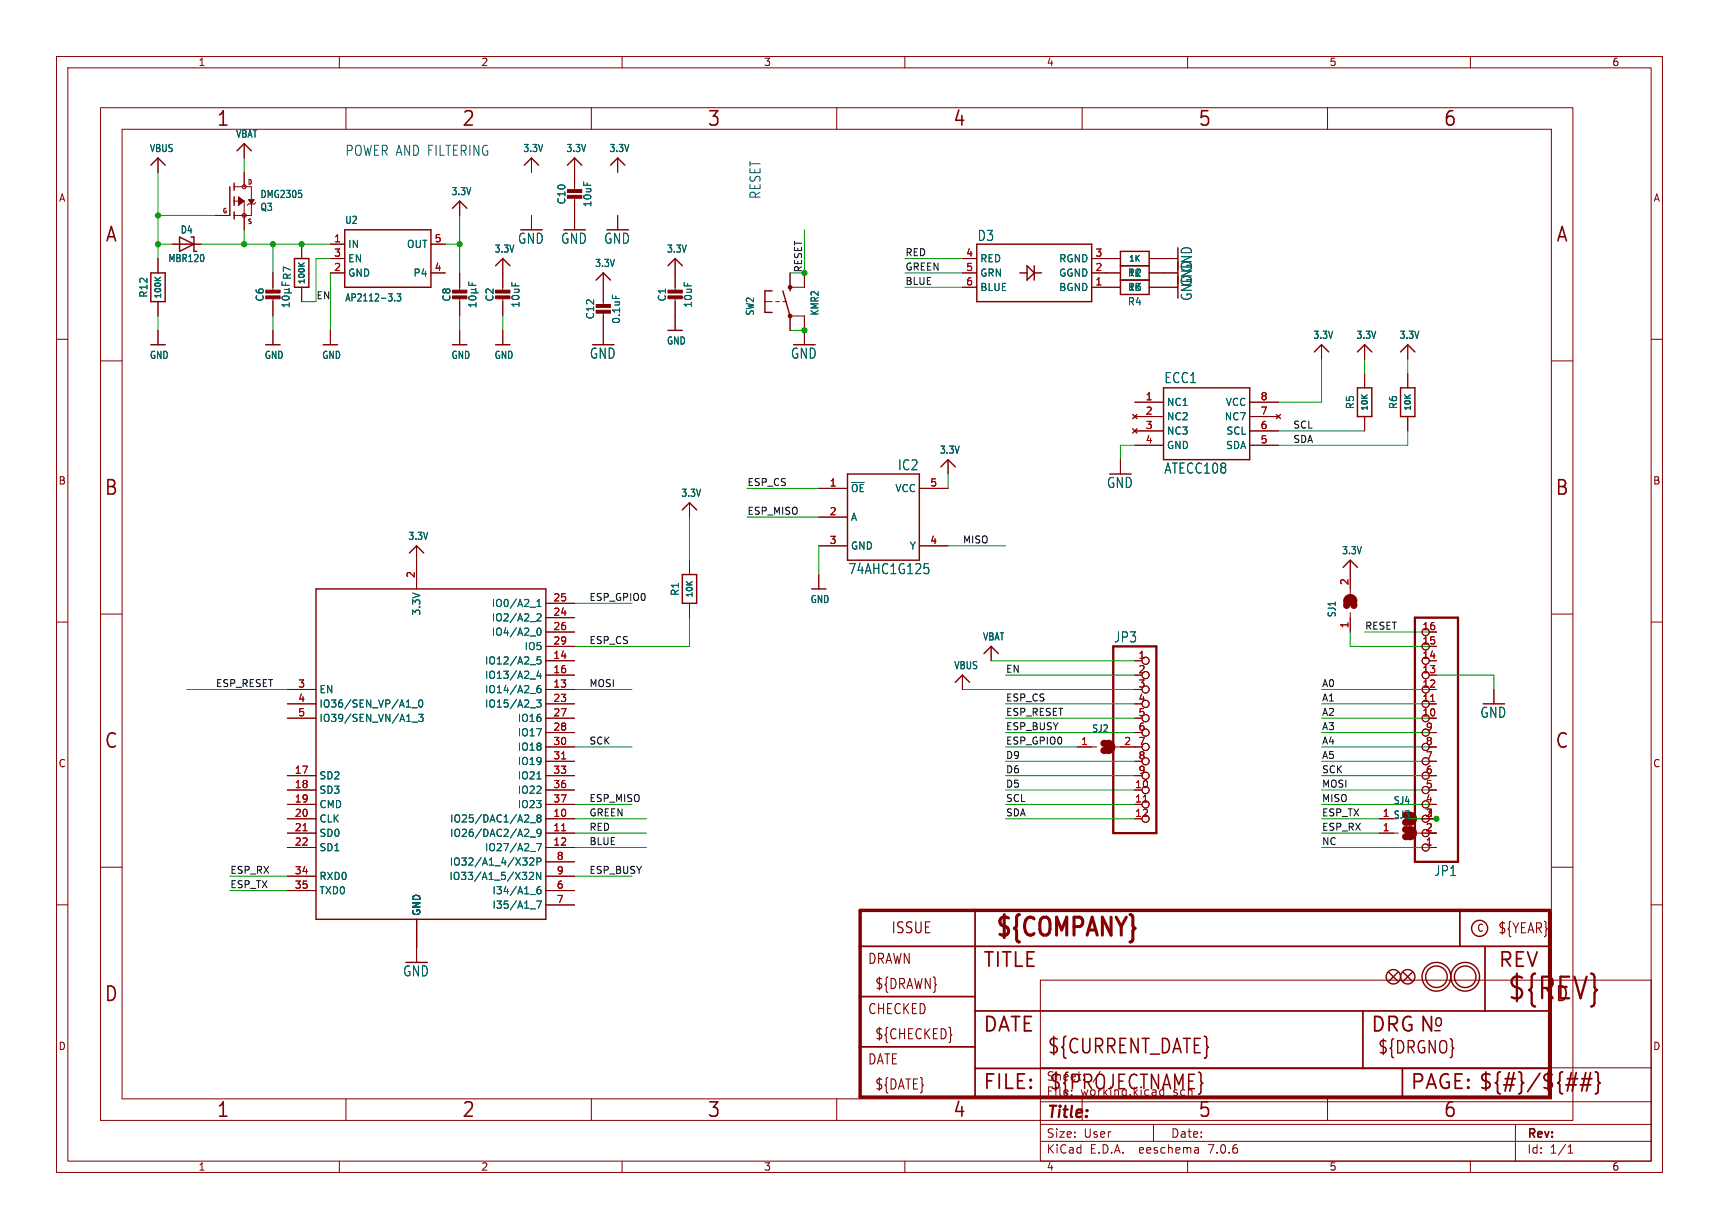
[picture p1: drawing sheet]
<svg xmlns="http://www.w3.org/2000/svg" width="304mm" height="217mm" viewBox="0 0 304 217" stroke-linecap="round" stroke-linejoin="round" font-family="sans-serif">
<g fill="none" stroke="#840000" stroke-width=".18">
<path d="M10 10h284v197.3h-284zM12 12h280v193.3h-280zM17.8 19h260.3v179.1h-260.3zM60 10v2M61.2 19v3.9M104.6 19v3.9M110 10v2M148 19v3.9M160 10v2M191.3 19v3.9M210 10v2M234.7 19v3.9"/>
<path d="M260 10v2M21.6 22.9h252.7v171.4h-252.7zM27.9 27.9v2.6M38.1 38.1h2.5M41.4 33h3v5.1h-3M41.4 35.6h1.8v5M43.2 25.4v2.5M43.2 30.5v2.5M45.2 35.8l-.2 .3h-1.1l-.2 .2M81.3 35.6v2.5M94 27.9v2.6M94 38.1v2.5"/>
<path d="M101.6 27.9v5.9M101.6 34.8v5.8M109.2 27.9v2.6M109.2 38.1v2.5M10 60h2M27.9 45.7v2.6M27.9 53.3v2.6M27.9 58.4v2.6M30.5 43.2h5.1M48.3 48.3v3.3M48.3 52.6v3.3M48.3 58.4v2.6"/>
<path d="M53.3 43.2v2.5M53.3 50.8v2.5M58.4 43.2h2.6M58.4 45.7h2.6M58.4 48.3h2.6M58.4 58.4v2.6M76.2 43.2h2.5M76.2 48.3h2.5M81.3 48.3v3.3M81.3 52.6v3.3M81.3 58.4v2.6M88.9 45.7v5.9"/>
<path d="M88.9 52.6v3.3M88.9 58.4v2.6M106.7 48.3v5.8M106.7 55.1v5.9M119.4 45.7v5.9M119.4 52.6v5.8M135.3 53.3h1.2M137.2 53.3h.6M138.4 53.3h.7M139.7 48.3v2.5h2.5v-2.5M139.7 58.4v-2.5h2.5v5.1M170.2 45.7h2.5"/>
<path d="M170.2 50.8h2.5M170.2 48.3h2.5M193 45.7h5.1M193 50.8h5.1M193 48.3h5.1M203.2 45.7h5.1M203.2 50.8h5.1M203.2 48.3h5.1M292 60h2M17.8 63.8h3.8M200.3 73.3l.7 .7M200.3 75.8l.7 .8"/>
<path d="M200.7 71.1h5M200.7 73.7h5M200.7 76.2h5M200.7 78.7h5M201 73.3l-.7 .7M201 75.8l-.7 .8M221 71.1h5.1M221 73.7h5.1M221 76.2h5.1M221 78.7h5.1M225.7 73.3l.7 .7M226.4 73.3l-.7 .7"/>
<path d="M233.7 61v2.5M241.3 61v2.5M241.3 66v2.6M241.3 73.7v2.5M248.9 61v2.5M248.9 66v2.6M248.9 73.7v2.5M274.3 63.8h3.8M73.7 96.5v7.6M121.9 88.9v2.5M121.9 99.1v2.5M144.8 86.4h5.1"/>
<path d="M144.8 91.4h5.1M144.8 96.5h5.1M162.6 86.4h5M162.6 96.5h5M167.6 81.3v2.5M198.1 81.3v2.5M238.8 99.1v5.9M10 110h2M17.8 108.6h3.8M96.5 116.8h5.1M96.5 119.4h5.1M96.5 109.2h5.1"/>
<path d="M96.5 106.7h5.1M96.5 111.8h5.1M96.5 114.3h5.1M121.9 106.7v2.5M144.8 101.6v2.5M170.2 119.4v2.5M175.3 114.3v2.5M200.7 116.8h1.2M238.8 108.3v3.5M252.7 116.8h1.3M252.7 119.4h1.3M252.7 111.8h1.3"/>
<path d="M252.7 114.3h1.3M274.3 108.6h3.8M292 110h2M50.8 121.9h5.1M50.8 137.2h5.1M50.8 139.7h5.1M50.8 124.5h5.1M50.8 127h5.1M96.5 121.9h5.1M96.5 137.2h5.1M96.5 139.7h5.1M96.5 124.5h5.1"/>
<path d="M96.5 127h5.1M96.5 129.5h5.1M96.5 132.1h5.1M96.5 134.6h5.1M190.5 132.1h3.4M197.2 132.1h4.7M200.7 121.9h1.2M200.7 137.2h1.2M200.7 127h1.2M200.7 129.5h1.2M200.7 134.6h1.2M252.7 121.9h1.3"/>
<path d="M252.7 137.2h1.3M252.7 139.7h1.3M252.7 124.5h1.3M252.7 127h1.3M252.7 129.5h1.3M252.7 132.1h1.3M252.7 134.6h1.3M264.2 121.9v2.6M10 160h2M17.8 153.4h3.8M50.8 144.8h5.1M50.8 147.3h5.1"/>
<path d="M50.8 149.9h5.1M50.8 142.2h5.1M50.8 154.9h5.1M50.8 157.5h5.1M96.5 144.8h5.1M96.5 147.3h5.1M96.5 149.9h5.1M96.5 142.2h5.1M96.5 154.9h5.1M96.5 157.5h5.1M96.5 152.4h5.1M243.8 144.8h2.6"/>
<path d="M243.8 147.3h3.5M250.6 144.8h3.4M250.6 147.3h3.4M252.7 149.9h1.3M252.7 142.2h1.3M274.3 153.4h3.8M292 160h2M73.7 162.6v7.6M96.5 160h5.1M184 173.3h108v32h-108zM61.2 194.3v3.8M104.6 194.3v3.8"/>
<path d="M148 194.3v3.8M184 198.8h108M184 194.8h108M184 188.8h108M191.3 194.3v3.8M204 198.8v3M234.7 194.3v3.8M268 198.8v6.5M60 205.3v2M110 205.3v2M160 205.3v2M184 201.8h108"/>
<path d="M210 205.3v2M211.8 203l.1 .9M211.9 203.8l-.1 .1M211.9 203.3h-.1M260 205.3v2M277.3 203.9h.8M277.3 202.8l.4-.4v1.5"/>
<circle cx="43.2" cy="38.1" r=".36"/>
<circle cx="43.2" cy="33" r=".36"/>
<circle cx="202.6" cy="119.4" r=".63"/>
<circle cx="202.6" cy="116.8" r=".63"/>
<circle cx="252.1" cy="116.8" r=".63"/>
<circle cx="252.1" cy="114.3" r=".63"/>
<circle cx="252.1" cy="119.4" r=".63"/>
<circle cx="252.1" cy="111.8" r=".63"/>
<circle cx="202.6" cy="124.5" r=".63"/>
<circle cx="202.6" cy="121.9" r=".63"/>
<circle cx="202.6" cy="132.1" r=".63"/>
<circle cx="202.6" cy="129.5" r=".63"/>
<circle cx="202.6" cy="127" r=".63"/>
<circle cx="202.6" cy="137.2" r=".63"/>
<circle cx="202.6" cy="139.7" r=".63"/>
<circle cx="202.6" cy="134.6" r=".63"/>
<circle cx="252.1" cy="121.9" r=".63"/>
<circle cx="252.1" cy="127" r=".63"/>
<circle cx="252.1" cy="132.1" r=".63"/>
<circle cx="252.1" cy="129.5" r=".63"/>
<circle cx="252.1" cy="124.5" r=".63"/>
<circle cx="252.1" cy="139.7" r=".63"/>
<circle cx="252.1" cy="137.2" r=".63"/>
<circle cx="252.1" cy="134.6" r=".63"/>
<circle cx="202.6" cy="144.8" r=".63"/>
<circle cx="202.6" cy="142.2" r=".63"/>
<circle cx="252.1" cy="149.9" r=".63"/>
<circle cx="252.1" cy="142.2" r=".63"/>
<circle cx="252.1" cy="147.3" r=".63"/>
<circle cx="252.1" cy="144.8" r=".63"/>
</g>
<g fill="none" stroke="#840000" stroke-width=".25">
<path d="M26.7 29.2l1.2-1.3 1.3 1.3M40.6 33v5.1M41.4 32.4v1.3M41.4 34.8v1.5M41.4 37.5v1.2M41.9 26.7l1.3-1.3 1.2 1.3M80 36.8l1.3-1.2 1.2 1.2M92.7 29.2l1.3-1.3 1.2 1.3M100.3 29.2l1.3-1.3 1.3 1.3M107.9 29.2l1.3-1.3 1.3 1.3M26.7 48.3h2.5v5h-2.5zM31.7 41.9l2.6 1.3-2.6 1.2z"/>
<path d="M34.3 41.9v2.5h.5M52.1 45.7h2.5v5.1h-2.5zM61 40.6h15.2v10.2h-15.2zM87.6 47l1.3-1.3 1.3 1.3M105.4 49.5l1.3-1.2 1.2 1.2M118.1 47l1.3-1.3 1.2 1.3M118.1 58.4h2.5M136.5 51.4h-1.2v3.8h1.2M138.4 51.4l1.3 4.5M139.7 50.8v.6M172.7 43.2h20.3v10.1h-20.3zM180.3 48.3h1.3"/>
<path d="M181.6 47l1.3 1.3-1.3 1.2zM182.9 48.3h1.2M182.9 47v2.5M198.1 44.4h5.1v7.7h-5.1zM198.1 47h5.1M198.1 49.5h5.1M26.7 61h2.5M47 61h2.5M57.1 61h2.6M80 61h2.5M87.6 61h2.6M205.7 68.6h15.3v12.7h-15.3z"/>
<path d="M232.4 62.2l1.3-1.2 1.2 1.2M240 62.2l1.3-1.2 1.3 1.2M240 68.6h2.6v5.1h-2.6zM247.6 62.2l1.3-1.2 1.3 1.2M247.6 68.6h2.6v5.1h-2.6zM72.4 97.8l1.3-1.3 1.2 1.3M120.6 90.2l1.3-1.3 1.3 1.3M149.9 83.8h12.7v15.3h-12.7zM166.4 82.5l1.2-1.2 1.3 1.2M55.9 104.1h40.6v58.5h-40.6zM120.6 101.6h2.6v5.1h-2.6zM143.5 104.1h2.5"/>
<path d="M174 115.6l1.3-1.3 1.2 1.3M237.5 100.3l1.3-1.2 1.2 1.2M168.9 120.6l1.3-1.2 1.2 1.2M245.6 172l1.5 1.5M247.1 172l-1.5 1.5M248.2 172l1.5 1.5M249.7 172l-1.5 1.5"/>
<circle cx="246.4" cy="172.7" r="1.27"/>
<circle cx="248.9" cy="172.7" r="1.27"/>
<circle cx="254" cy="172.7" r="2.54"/>
<circle cx="254" cy="172.7" r="1.9"/>
<circle cx="259.1" cy="172.7" r="2.54"/>
<circle cx="259.1" cy="172.7" r="1.9"/>
<circle cx="261.6" cy="164.2" r="1.42"/>
</g>
<g fill="none" stroke="#006464" stroke-width=".18">
<path d="M53.3 34.3v.5M49.9 49.9v.6h1.2M49.9 52.5a.75 .75 0 0 1 1.2 .3 .72 .72 0 0 1-1.2-.2zM50.3 51.8h1.3M50.3 51.2h.7M50.5 50v.5M51 51.2l.1 .2v.2l-.1 .2M51.1 53.5v.8M51.1 53.9h-1.2l.3 .4M51.1 51l-.1 .2M69.8 53.1v.1M70.2 52h.7l-.4 .4 .3 .2v.5l-.1 .1-.5-.1"/>
<path d="M82.9 49.9v.6h1.3M83 52.5a.75 .75 0 0 1 1.2 .3 .72 .72 0 0 1-1.3-.2zM83.3 51.8h1.3M83.3 51.2h.7M83.5 50v.5M84 51.2l.2 .2v.2l-.2 .2M84.2 53.9h-1.3l.4 .4M84.2 53.5v.8M84.2 51l-.2 .2M108.3 52.2v.6M163.5 99.7h.7M93.7 117.5h1"/>
<path d="M93.7 107.4h1M94.9 108.7l.5-.2 .3 .4-.8 .9h.8M94.9 107.3h.8M94.9 106.4l.4-.4v1.3M95.1 111.2l.1-.1a.68 .68 0 0 1 .5 .6 .68 .68 0 0 1-.5 .6l-.1-.1-.2-.3zM95.2 118.6l-.3 .9h.8M95.5 119.1v.9M95.6 116.1h-.6l-.1 .7 .2-.2 .4 .1 .2 .2-.1 .4-.2 .1-.5-.1M163.6 100.3h.4l.2 .4-.1 .7h-.5M72.8 125.2h1M72.9 127.7h.9M74 126.3h.8l-.4 .5 .4 .1v.6l-.2 .1-.6-.1"/>
<path d="M74.2 123.8h.1a.68 .68 0 0 1 .5 .6 .68 .68 0 0 1-.5 .6 .84 .84 0 0 1-.1-1.2zM93.7 122.6h1M93.7 120.1h1M93.7 125.2h1M94.9 123.8h.8l-.5 .5 .4 .1v.5l-.2 .1-.5-.1M94.9 137.7h.8M95.5 121.2l-.3 .1a.86 .86 0 0 0 0 1.2l.4-.1 .1-.4-.3-.3-.3 .1-.2 .2M93.6 154.4l.5-.2 .2 .4-.7 .9h.7M93.7 151.8l.5-.1 .2 .4-.8 .9h.8M93.7 145.5h1M93.7 148h1M93.7 150.6h1"/>
<path d="M93.7 158.2h1M94.9 149.2h.8l-.5 1.2M94.9 159.3h.8l-.5 1.3M94.9 152.4l.6-.1 .2-.2-.1-.3-.7-.1v1.3M95.2 144.6l-.3-.2 .3-.3h.2l.3 .2-.3 .3M95.2 144.6l-.3 .3 .1 .3 .2 .2 .3-.1 .2-.2v-.2l-.3-.3M95.2 144.6h.2M95.5 156.8l-.3 .1a.86 .86 0 0 0 0 1.2l.4-.2 .1-.4-.3-.2h-.3l-.2 .2M95.6 154.2v1.3l-.7-1.3v1.3M95.7 147.2l-.3 .2h-.3l-.2-.2 .2-.5 .3-.1 .2 .2a.84 .84 0 0 1-.3 1.1h-.2M93.7 160.7h1"/>
</g>
<path d="M99.3 134.2h.7M253 124h.7M53.6 146.9h.7M99.3 146.9h.7M202.2 141.8h.7" fill="none" stroke="#a90000" stroke-width=".18"/>
<g fill="#840000" stroke="#840000" stroke-width=".18">
<path d="M42.2 34.8l1 .8-1 .7z"/>
<path d="M43.9 35.3h1.1l-.6 .8z"/>
<path d="M47 52.3h2.5v.5h-2.5z"/>
<path d="M47 51.3h2.5v.5h-2.5z"/>
<path d="M80 52.3h2.5v.5h-2.5z"/>
<path d="M80 51.3h2.5v.5h-2.5z"/>
<path d="M100.3 34.5h2.6v.6h-2.6z"/>
<path d="M100.3 33.5h2.6v.5h-2.6z"/>
<path d="M118.1 52.3h2.5v.5h-2.5z"/>
<path d="M118.1 51.3h2.5v.5h-2.5z"/>
<path d="M87.6 52.3h2.6v.5h-2.6z"/>
<path d="M87.6 51.3h2.6v.5h-2.6z"/>
<path d="M105.4 54.9h2.5v.5h-2.5z"/>
<path d="M105.4 53.8h2.5v.6h-2.5z"/>
<circle cx="139.7" cy="55.9" r=".33"/>
<circle cx="139.7" cy="50.8" r=".33"/>
</g>
<path d="M196.8 114.3h7.7v33h-7.7zM250.2 109.2h7.6v43.2h-7.6z" fill="none" stroke="#840000" stroke-width=".41"/>
<path d="M238.1 107.1a.64 .64 0 0 1 .7-.7 .64 .64 0 0 1 .6 .7M238.1 106.3a.64 .64 0 0 1 .7-.6 .64 .64 0 0 1 .6 .6M195.2 131.4a.64 .64 0 0 1 .6 .7 .64 .64 0 0 1-.6 .6M196 131.4a.64 .64 0 0 1 .6 .7 .64 .64 0 0 1-.6 .6M248.5 146.7a.64 .64 0 0 1 .7 .6 .64 .64 0 0 1-.7 .7M249.3 144.1a.64 .64 0 0 1 .6 .7 .64 .64 0 0 1-.6 .6M249.3 146.7a.64 .64 0 0 1 .6 .6 .64 .64 0 0 1-.6 .7" fill="none" stroke="#840000" stroke-width="1.3"/>
<path d="M27.4 49l.6 .6M28.4 49l-.6 .5M52.8 46.5l.6 .6M53.8 46.5l-.6 .4" fill="none" stroke="#006464" stroke-width=".2"/>
<path d="M152.1 161h121.9v33h-121.9z" fill="none" stroke="#840000" stroke-width=".61"/>
<path d="M152.1 176.2h20.3M152.1 167.3h121.9M172.4 161v33M172.4 178.8h101.6M241 178.8v10.1M258.1 161v6.3M262.6 167.3v11.5M152.1 185.1h20.3M172.4 188.9h101.6M248 188.9v5.1" fill="none" stroke="#840000" stroke-width=".3"/>
<path d="M276.9 191.8h1.8M277.1 190.8h1.9M278.7 189.7l-.7 3.2M279.4 191.8h1.9M279.7 190.8h1.8M280.4 189.7l-.7 3.2M281.3 189.7l-.8 3.2M282.1 189.5l.4 .2 .1 .2v1.2l.3 .4-.3 .3v1.2l-.1 .3-.4 .1" fill="none" stroke="#840000" stroke-width=".32"/>
<path d="M168.2 182.9l.1 .1-.1 .1" fill="none" stroke="#840000" stroke-width=".19"/>
<g fill="none" stroke="#009600" stroke-width=".18">
<path d="M27.9 30.5v15.2M27.9 38.1h10.2M43.2 27.9v2.6M81.3 38.1v10.2M27.9 43.2h2.6M27.9 55.9v2.5M35.6 43.2h22.8M43.2 40.6v2.6M48.3 43.2v5.1M48.3 55.9v2.5M58.4 45.7h-2.5v7.6h-2.6M58.4 48.3v10.1"/>
<path d="M78.7 43.2h2.6M81.3 55.9v2.5M88.9 55.9v2.5M139.7 58.4h2.5M142.2 40.6v7.7h-2.5M160 45.7h10.2M160 48.3h10.2M160 50.8h10.2M200.7 78.7h-2.6v2.6M226.1 76.2h15.2M233.7 63.5v7.6h-7.6M241.3 63.5v2.5"/>
<path d="M248.9 63.5v2.5M248.9 76.2v2.5h-22.8M121.9 91.4v7.7M132.1 86.4h12.7M132.1 91.4h12.7M144.8 96.5v5.1M167.6 96.5h10.2M167.6 83.8v2.6M101.6 106.7h10.2M121.9 109.2v5.1h-20.3M175.3 116.8h25.4M177.8 119.4h22.9"/>
<path d="M238.8 111.8v2.5h15.2M241.3 111.8h12.7M254 119.4h10.2v2.5M33 121.9h17.8M101.6 121.9h10.2M101.6 132.1h10.2M170.2 121.9h30.5M177.8 127h22.9M177.8 129.5h22.9M177.8 132.1h12.7M177.8 134.6h22.9M177.8 137.2h22.9"/>
<path d="M177.8 139.7h22.9M177.8 124.5h22.9M233.7 121.9h20.3M233.7 127h20.3M233.7 129.5h20.3M233.7 132.1h20.3M233.7 134.6h20.3M233.7 137.2h20.3M233.7 139.7h20.3M233.7 124.5h20.3M40.6 154.9h10.2M40.6 157.5h10.2"/>
<path d="M101.6 142.2h10.2M101.6 154.9h10.2M101.6 144.8h12.7M101.6 149.9h12.7M101.6 147.3h12.7M177.8 142.2h22.9M177.8 144.8h22.9M233.7 142.2h20.3M233.7 144.8h10.1M233.7 149.9h20.3M233.7 147.3h10.1M249 144.8h5"/>
</g>
<g fill="#009600" stroke="#009600" stroke-width=".18">
<circle cx="27.9" cy="38.1" r=".46"/>
<circle cx="27.9" cy="43.2" r=".46"/>
<circle cx="43.2" cy="43.2" r=".46"/>
<circle cx="48.3" cy="43.2" r=".46"/>
<circle cx="53.3" cy="43.2" r=".46"/>
<circle cx="81.3" cy="43.2" r=".46"/>
<circle cx="142.2" cy="48.3" r=".46"/>
<circle cx="142.2" cy="58.4" r=".46"/>
<circle cx="254" cy="144.8" r=".46"/>
</g>
<text font-size="5.3" fill="#840000" x="266.4" y="177.3">${REV}</text>
<text font-size="4.4" fill="#840000" x="175.7" y="166.3">${COMPANY}</text>
<g font-size="3.5" fill="#840000">
<text x="38.2" y="22.7">1</text>
<text x="81.6" y="22.7">2</text>
<text x="125" y="22.7">3</text>
<text x="168.4" y="22.7">4</text>
<text x="211.8" y="22.7">5</text>
<text x="255.1" y="22.7">6</text>
<text x="18.5" y="43.1">A</text>
<text x="275" y="43.1">A</text>
<text x="18.3" y="87.9">B</text>
<text x="274.9" y="87.9">B</text>
<text x="18.3" y="132.7">C</text>
<text x="274.9" y="132.7">C</text>
<text x="173.7" y="171.4">TITLE</text>
<text x="264.8" y="171.4">REV</text>
<text x="18.3" y="177.4">D</text>
<text x="274.9" y="177.4">D</text>
<text x="173.7" y="182.9">DATE</text>
<text x="242.3" y="182.9">DRG N</text>
<text x="185.1" y="186.7">${CURRENT_DATE}</text>
<text x="38.2" y="197.9">1</text>
<text x="81.6" y="197.9">2</text>
<text x="125" y="197.9">3</text>
<text x="168.4" y="197.9">4</text>
<text x="173.7" y="193">FILE:</text>
<text x="185.4" y="193">${PROJECTNAME}</text>
<text x="211.8" y="197.9">5</text>
<text x="249.3" y="193">PAGE: ${#}/${##}</text>
<text x="255.1" y="197.9">6</text>
</g>
<g font-size="3" fill="#840000">
<text x="253.4" y="181.9">o</text>
<text x="243.5" y="186.6">${DRGNO}</text>
</g>
<text font-size="2.8" fill="#840000" x="185" y="198.2">Title:</text>
<text font-size="2.7" fill="#840000" x="157.5" y="165.3">ISSUE</text>
<g font-size="2.5" fill="#0000c2">
<text x="61" y="27.7">POWER AND FILTERING</text>
<text x="134.6" y="35.3" transform="rotate(-90 134.6 35.3)">RESET</text>
</g>
<g font-size="2.5" fill="#006464">
<text x="91.5" y="43.3">GND</text>
<text x="99.1" y="43.3">GND</text>
<text x="106.7" y="43.3">GND</text>
<text x="172.8" y="42.8">D3</text>
<text x="211" y="53.3" transform="rotate(-90 211 53.3)">GNDGND</text>
<text x="211" y="50.7" transform="rotate(-90 211 50.7)">GND</text>
<text x="211" y="48.2" transform="rotate(-90 211 48.2)">GND</text>
<text x="104.2" y="63.6">GND</text>
<text x="139.8" y="63.6">GND</text>
<text x="205.8" y="68">ECC1</text>
<text x="158.7" y="83.4">IC2</text>
<text x="205.8" y="84">ATECC108</text>
<text x="195.6" y="86.5">GND</text>
<text x="149.9" y="101.7">74AHC1G125</text>
<text x="196.9" y="113.8">JP3</text>
<text x="261.7" y="127.1">GND</text>
<text x="253.5" y="155.1">JP1</text>
<text x="71.2" y="172.9">GND</text>
</g>
<g font-size="2.5" fill="#840000">
<text x="264.8" y="165.3">${YEAR}</text>
<text x="153.4" y="170.7">DRAWN</text>
<text x="153.4" y="179.6">CHECKED</text>
<text x="154.6" y="175.2">${DRAWN}</text>
<text x="154.6" y="184">${CHECKED}</text>
<text x="153.4" y="188.5">DATE</text>
<text x="154.6" y="192.9">${DATE}</text>
</g>
<g font-size="2.1" fill="#840000">
<text x="185" y="191.3">Sheet:</text>
<text x="193.2" y="191.3">/</text>
<text x="185" y="194">File:</text>
<text x="191" y="194">working.kicad_sch</text>
<text x="185" y="201.4">Size:</text>
<text x="191.6" y="201.4">User</text>
<text x="207" y="201.4">Date:</text>
<text x="270" y="201.6">Rev:</text>
<text x="185" y="204.2">KiCad</text>
<text x="192.7" y="204.2">E.D.A.</text>
<text x="201.6" y="204.2">eeschema</text>
<text x="213.9" y="204.2">7.0.6</text>
<text x="270" y="204.2">Id:</text>
<text x="274" y="204.2">1/1</text>
</g>
<g font-size="1.8" fill="#840000">
<text x="35" y="11.9">1</text>
<text x="85" y="11.9">2</text>
<text x="135" y="11.9">3</text>
<text x="185" y="11.9">4</text>
<text x="235" y="11.9">5</text>
<text x="285" y="11.9">6</text>
<text x="10.3" y="35.9">A</text>
<text x="292.3" y="35.9">A</text>
<text x="10.3" y="85.9">B</text>
<text x="292.2" y="85.9">B</text>
<text x="10.3" y="135.9">C</text>
<text x="292.2" y="135.9">C</text>
<text x="261.1" y="165">C</text>
<text x="10.3" y="185.9">D</text>
<text x="292.2" y="185.9">D</text>
<text x="35" y="207.2">1</text>
<text x="85" y="207.2">2</text>
<text x="135" y="207.2">3</text>
<text x="185" y="207.2">4</text>
<text x="235" y="207.2">5</text>
<text x="285" y="207.2">6</text>
</g>
<g font-size="1.8" fill="#006464">
<text x="26.4" y="27.1">VBUS</text>
<text x="41.6" y="24.6">VBAT</text>
<text x="92.4" y="27.1">3.3V</text>
<text x="100" y="27.1">3.3V</text>
<text x="107.7" y="27.1">3.3V</text>
<text x="45.9" y="35.2">DMG2305</text>
<text x="79.7" y="34.7">3.3V</text>
<text x="31.8" y="41.5">D4</text>
<text x="45.9" y="37.5">Q3</text>
<text x="60.9" y="39.8">U2</text>
<text x="100.2" y="36.3" transform="rotate(-90 100.2 36.3)">C10</text>
<text x="104.8" y="36.7" transform="rotate(-90 104.8 36.7)">10uF</text>
<text x="29.7" y="46.5">MBR120</text>
<text x="61.5" y="44">IN</text>
<text x="61.5" y="46.6">EN</text>
<text x="71.9" y="44">OUT</text>
<text x="87.3" y="44.9">3.3V</text>
<text x="105.1" y="47.4">3.3V</text>
<text x="117.8" y="44.9">3.3V</text>
<text x="173.2" y="46.6">RED</text>
<text x="187.2" y="46.6">RGND</text>
<text x="26.3" y="52.7" transform="rotate(-90 26.3 52.7)">R12</text>
<text x="46.8" y="53.4" transform="rotate(-90 46.8 53.4)">C6</text>
<text x="51.7" y="49.6" transform="rotate(-90 51.7 49.6)">R7</text>
<text x="60.9" y="53.5">AP2112-3.3</text>
<text x="61.5" y="49.1">GND</text>
<text x="73" y="49.1">P4</text>
<text x="79.9" y="53.4" transform="rotate(-90 79.9 53.4)">C8</text>
<text x="87.5" y="53.4" transform="rotate(-90 87.5 53.4)">C2</text>
<text x="118" y="53.4" transform="rotate(-90 118 53.4)">C1</text>
<text x="173.2" y="49.1">GRN</text>
<text x="173.2" y="51.7">BLUE</text>
<text x="187.2" y="51.7">BGND</text>
<text x="187.2" y="49.1">GGND</text>
<text x="92.1" y="54.5" transform="rotate(-90 92.1 54.5)">10uF</text>
<text x="105.3" y="56.6" transform="rotate(-90 105.3 56.6)">C12</text>
<text x="109.8" y="57.4" transform="rotate(-90 109.8 57.4)">0.1uF</text>
<text x="122.5" y="54.5" transform="rotate(-90 122.5 54.5)">10uF</text>
<text x="133.5" y="55.9" transform="rotate(-90 133.5 55.9)">SW2</text>
<text x="144.9" y="55.9" transform="rotate(-90 144.9 55.9)">KMR2</text>
<text x="199.3" y="54.2">R4</text>
<text x="26.4" y="63.7">GND</text>
<text x="46.7" y="63.7">GND</text>
<text x="56.9" y="63.7">GND</text>
<text x="79.7" y="63.7">GND</text>
<text x="87.3" y="63.7">GND</text>
<text x="117.8" y="61.1">GND</text>
<text x="232.1" y="60.1">3.3V</text>
<text x="239.7" y="60.1">3.3V</text>
<text x="247.4" y="60.1">3.3V</text>
<text x="206.2" y="72">NC1</text>
<text x="216.6" y="72">VCC</text>
<text x="206.2" y="74.5">NC2</text>
<text x="206.2" y="77.1">NC3</text>
<text x="216.5" y="74.5">NC7</text>
<text x="216.8" y="77.1">SCL</text>
<text x="239.6" y="72.5" transform="rotate(-90 239.6 72.5)">R5</text>
<text x="247.2" y="72.5" transform="rotate(-90 247.2 72.5)">R6</text>
<text x="166.1" y="80.4">3.3V</text>
<text x="206.2" y="79.6">GND</text>
<text x="216.7" y="79.6">SDA</text>
<text x="120.4" y="88.1">3.3V</text>
<text x="150.4" y="87.2">~{OE}</text>
<text x="158.2" y="87.2">VCC</text>
<text x="72.1" y="95.7">3.3V</text>
<text x="150.4" y="92.3">A</text>
<text x="150.4" y="97.4">GND</text>
<text x="160.8" y="97.4">Y</text>
<text x="237.2" y="98.2">3.3V</text>
<text x="86.9" y="107.5">IO0/A2_1</text>
<text x="120.2" y="105.5" transform="rotate(-90 120.2 105.5)">R1</text>
<text x="143.2" y="106.8">GND</text>
<text x="74.5" y="109" transform="rotate(-90 74.5 109)">3.3V</text>
<text x="86.9" y="110.1">IO2/A2_2</text>
<text x="86.9" y="112.6">IO4/A2_0</text>
<text x="173.7" y="113.5">VBAT</text>
<text x="236.4" y="109.2" transform="rotate(-90 236.4 109.2)">SJ1</text>
<text x="85.6" y="117.7">IO12/A2_5</text>
<text x="92.7" y="115.2">IO5</text>
<text x="168.6" y="118.5">VBUS</text>
<text x="56.4" y="122.8">EN</text>
<text x="56.4" y="125.3">IO36/SEN_VP/A1_0</text>
<text x="85.6" y="122.8">IO14/A2_6</text>
<text x="85.6" y="120.2">IO13/A2_4</text>
<text x="85.6" y="125.3">IO15/A2_3</text>
<text x="56.4" y="127.9">IO39/SEN_VN/A1_3</text>
<text x="91.5" y="127.9">IO16</text>
<text x="91.5" y="130.4">IO17</text>
<text x="193" y="129.7">SJ2</text>
<text x="91.5" y="132.9">IO18</text>
<text x="91.5" y="135.5">IO19</text>
<text x="56.4" y="138">SD2</text>
<text x="56.4" y="140.6">SD3</text>
<text x="56.4" y="143.1">CMD</text>
<text x="91.5" y="138">IO21</text>
<text x="91.5" y="140.6">IO22</text>
<text x="91.5" y="143.1">IO23</text>
<text x="246.4" y="142.4">SJ4</text>
<text x="56.4" y="145.6">CLK</text>
<text x="56.4" y="148.2">SD0</text>
<text x="79.5" y="145.6">IO25/DAC1/A2_8</text>
<text x="79.5" y="148.2">IO26/DAC2/A2_9</text>
<text x="244.4" y="144.5">1 SJ3</text>
<text x="56.4" y="150.7">SD1</text>
<text x="56.4" y="155.8">RXD0</text>
<text x="79.4" y="155.8">IO33/A1_5/X32N</text>
<text x="79.4" y="153.3">IO32/A1_4/X32P</text>
<text x="85.6" y="150.7">IO27/A2_7</text>
<text x="56.4" y="158.3">TXD0</text>
<text x="87" y="158.3">I34/A1_6</text>
<text x="87" y="160.9">I35/A1_7</text>
<text x="74.5" y="162.1" transform="rotate(-90 74.5 162.1)">GND</text>
</g>
<g font-size="1.8" fill="#a90000">
<text x="59" y="42.9">1</text>
<text x="59" y="45.5">3</text>
<text x="76.8" y="42.9">5</text>
<text x="170.7" y="45.5">4</text>
<text x="193.6" y="45.5">3</text>
<text x="59" y="48">2</text>
<text x="76.8" y="48">4</text>
<text x="170.7" y="48">5</text>
<text x="170.7" y="50.5">6</text>
<text x="193.6" y="50.5">1</text>
<text x="193.6" y="48">2</text>
<text x="202.5" y="70.9">1</text>
<text x="222.8" y="70.9">8</text>
<text x="202.5" y="73.4">2</text>
<text x="202.5" y="75.9">3</text>
<text x="222.8" y="75.9">6</text>
<text x="222.8" y="73.4">7</text>
<text x="202.5" y="78.5">4</text>
<text x="222.8" y="78.5">5</text>
<text x="146.6" y="86.1">1</text>
<text x="164.4" y="86.1">5</text>
<text x="146.6" y="91.2">2</text>
<text x="146.6" y="96.3">3</text>
<text x="164.4" y="96.3">4</text>
<text x="73.4" y="102.3" transform="rotate(-90 73.4 102.3)">2</text>
<text x="97.7" y="106.4">25</text>
<text x="238.5" y="103.6" transform="rotate(-90 238.5 103.6)">2</text>
<text x="97.7" y="109">24</text>
<text x="97.7" y="111.5">26</text>
<text x="238.5" y="111.2" transform="rotate(-90 238.5 111.2)">1</text>
<text x="251.4" y="111.5">16</text>
<text x="97.7" y="116.6">14</text>
<text x="97.7" y="119.1">16</text>
<text x="97.7" y="114">29</text>
<text x="201.2" y="116.6">1</text>
<text x="201.2" y="119.1">2</text>
<text x="251.4" y="119.1">13</text>
<text x="251.4" y="116.6">14</text>
<text x="251.4" y="114">15</text>
<text x="52.6" y="121.7">3</text>
<text x="52.6" y="124.2">4</text>
<text x="97.7" y="121.7">13</text>
<text x="97.7" y="124.2">23</text>
<text x="201.2" y="121.7">3</text>
<text x="201.2" y="124.2">4</text>
<text x="251.4" y="124.2">11</text>
<text x="251.4" y="121.7">12</text>
<text x="52.6" y="126.7">5</text>
<text x="97.7" y="126.7">27</text>
<text x="97.7" y="129.3">28</text>
<text x="97.7" y="131.8">30</text>
<text x="191.1" y="131.8">1</text>
<text x="198.7" y="131.8">2</text>
<text x="201.2" y="126.7">5</text>
<text x="201.2" y="129.3">6</text>
<text x="201.2" y="131.8">7</text>
<text x="251.4" y="126.7">10</text>
<text x="252" y="131.8">8</text>
<text x="252" y="129.3">9</text>
<text x="52" y="136.9">17</text>
<text x="97.7" y="134.4">31</text>
<text x="97.7" y="136.9">33</text>
<text x="201.2" y="134.4">8</text>
<text x="201.2" y="136.9">9</text>
<text x="252" y="136.9">6</text>
<text x="252" y="134.4">7</text>
<text x="52" y="139.4">18</text>
<text x="52" y="142">19</text>
<text x="97.7" y="139.4">36</text>
<text x="97.7" y="142">37</text>
<text x="200.6" y="139.4">10</text>
<text x="200.6" y="142">11</text>
<text x="252" y="142">4</text>
<text x="252" y="139.4">5</text>
<text x="52" y="144.5">20</text>
<text x="52" y="147.1">21</text>
<text x="52" y="149.6">22</text>
<text x="97.7" y="144.5">10</text>
<text x="97.7" y="147.1">11</text>
<text x="97.7" y="149.6">12</text>
<text x="200.6" y="144.5">12</text>
<text x="244.4" y="147.1">1</text>
<text x="252" y="149.6">1</text>
<text x="252" y="147.1">2</text>
<text x="252" y="144.5">2</text>
<text x="52" y="154.7">34</text>
<text x="98.4" y="152.1">8</text>
<text x="98.4" y="154.7">9</text>
<text x="52" y="157.2">35</text>
<text x="98.4" y="157.2">6</text>
<text x="98.4" y="159.8">7</text>
</g>
<g font-size="1.7" fill="#0f0f0f">
<text x="160" y="47.9">GREEN</text>
<text x="160" y="45.4">RED</text>
<text x="55.9" y="53">EN</text>
<text x="141.9" y="48.3" transform="rotate(-90 141.9 48.3)">RESET</text>
<text x="160" y="50.5">BLUE</text>
<text x="228.6" y="75.9">SCL</text>
<text x="228.6" y="78.4">SDA</text>
<text x="132.1" y="86">ESP_CS</text>
<text x="132.1" y="91.1">ESP_MISO</text>
<text x="170.2" y="96.2">MISO</text>
<text x="104.1" y="106.3">ESP_GPIO0</text>
<text x="104.1" y="114">ESP_CS</text>
<text x="241.3" y="111.4">RESET</text>
<text x="177.8" y="119">EN</text>
<text x="38.1" y="121.6">ESP_RESET</text>
<text x="104.1" y="121.6">MOSI</text>
<text x="177.8" y="124.1">ESP_CS</text>
<text x="233.7" y="121.6">A0</text>
<text x="233.7" y="124.1">A1</text>
<text x="104.1" y="131.7">SCK</text>
<text x="177.8" y="126.7">ESP_RESET</text>
<text x="177.8" y="131.7">ESP_GPIO0</text>
<text x="177.8" y="129.2">ESP_BUSY</text>
<text x="233.7" y="131.7">A4</text>
<text x="233.7" y="126.7">A2</text>
<text x="233.7" y="129.2">A3</text>
<text x="177.8" y="136.8">D6</text>
<text x="177.8" y="134.3">D9</text>
<text x="233.7" y="134.3">A5</text>
<text x="233.7" y="136.8">SCK</text>
<text x="104.1" y="141.9">ESP_MISO</text>
<text x="177.8" y="141.9">SCL</text>
<text x="177.8" y="139.4">D5</text>
<text x="233.7" y="139.4">MOSI</text>
<text x="233.7" y="141.9">MISO</text>
<text x="104.1" y="147">RED</text>
<text x="104.1" y="144.4">GREEN</text>
<text x="104.1" y="149.5">BLUE</text>
<text x="177.8" y="144.4">SDA</text>
<text x="233.7" y="149.5">NC</text>
<text x="233.7" y="144.4">ESP_TX</text>
<text x="233.7" y="147">ESP_RX</text>
<text x="40.6" y="154.6">ESP_RX</text>
<text x="104.1" y="154.6">ESP_BUSY</text>
<text x="40.6" y="157.1">ESP_TX</text>
</g>
<g font-size="1.4" fill="#006464">
<text x="199.5" y="46.5">1K</text>
<text x="28.8" y="53" transform="rotate(-90 28.8 53)">100K</text>
<text x="54.2" y="50.4" transform="rotate(-90 54.2 50.4)">100K</text>
<text x="199.5" y="49.1">1K</text>
<text x="199.5" y="51.6">1K</text>
<text x="242.1" y="72.8" transform="rotate(-90 242.1 72.8)">10K</text>
<text x="249.7" y="72.8" transform="rotate(-90 249.7 72.8)">10K</text>
<text x="122.7" y="105.8" transform="rotate(-90 122.7 105.8)">10K</text>
</g>
<g font-size="1.1" fill="#840000">
<text x="43.7" y="32.8">D</text>
<text x="39.3" y="37.9">G</text>
<text x="43.7" y="39.8">S</text>
</g>
</svg>
